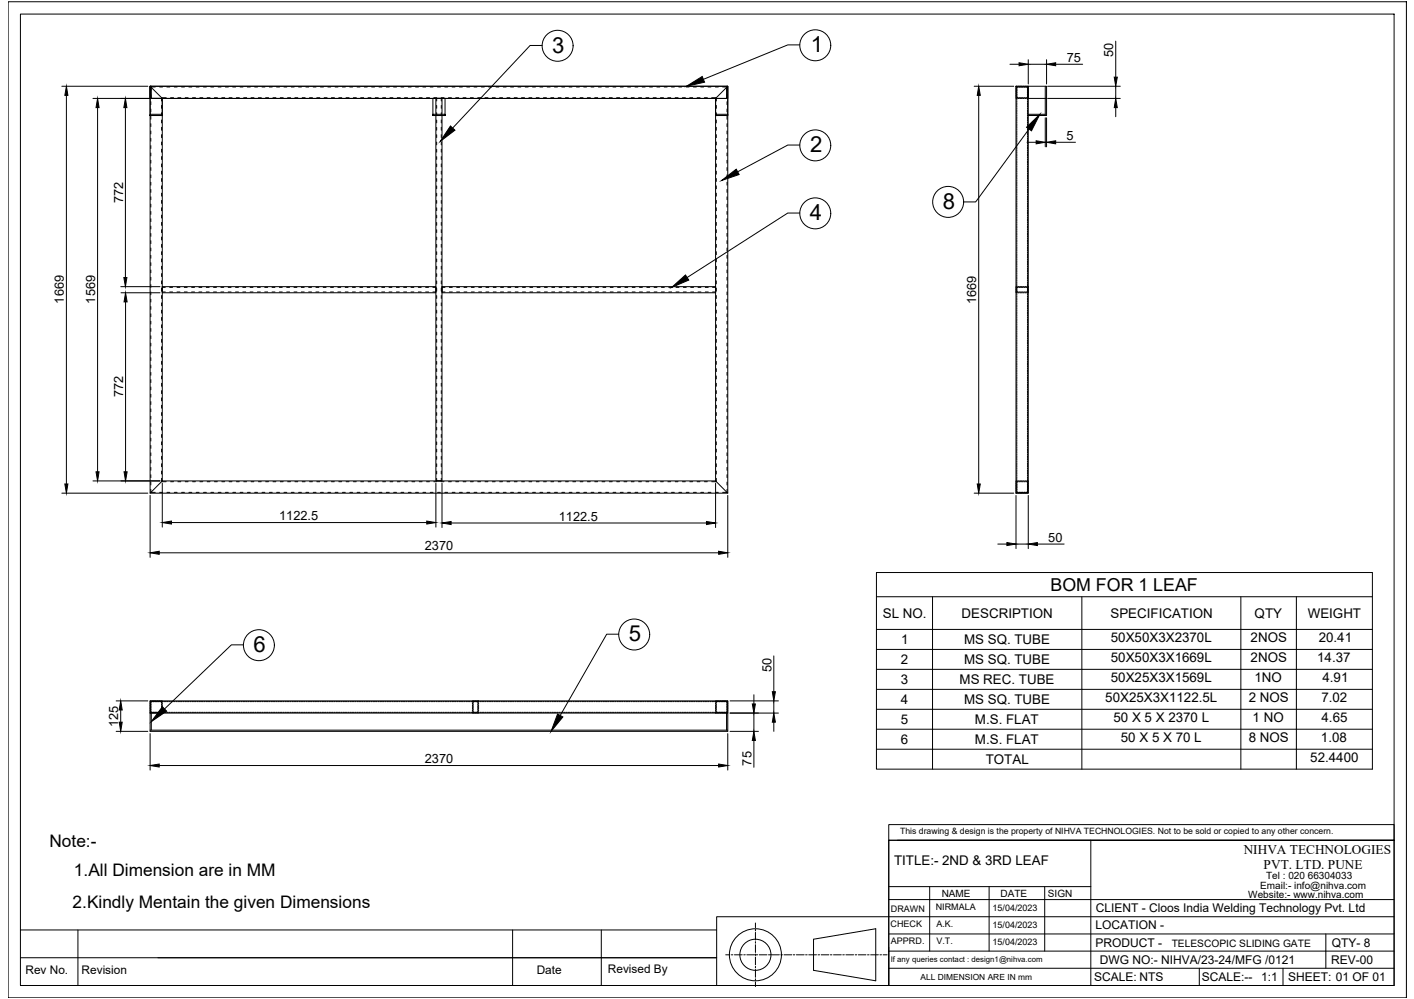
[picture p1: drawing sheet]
<svg xmlns="http://www.w3.org/2000/svg" width="841mm" height="594mm" viewBox="0 0 841 594" stroke-linecap="round" stroke-linejoin="round" font-family="sans-serif">
<!-- layer: 0 -->
<g fill="none" stroke="#000" stroke-width=".59">
<path d="M5 1h832v592h-832zM12 8h817v578h-817zM322 27h-7l-46 49M476 27h-7l-51 20M601 38h5M612 36v14M612 38h10M622 36v14M628 38h16M664 24v22M37 51h51M39 57v231"/>
<path d="M55 59h40M89 51h344v242h-344zM89 51h344v8h-344h1v-8h-1v8zM89 51l8 8M90 56v2M92 52h-2v2M95 52h2M97 59h329v227h-329zM99 58h-3v2M99 52h2M101 58h2M104 52h1"/>
<path d="M106 58h2M108 52h2M110 58h2M112 52h2M115 58h1M117 52h1M119 58h2M121 52h2M123 58h2M125 52h2M128 58h1M130 52h1"/>
<path d="M132 58h2M134 52h2M136 58h2M138 52h2M141 58h1M143 52h2M145 58h2M147 52h2M149 58h2M151 52h2M154 58h1M156 52h2"/>
<path d="M158 58h2M160 52h2M162 58h2M165 52h1M167 58h1M169 52h2M171 58h2M173 52h2M175 58h2M178 52h1M180 58h1M182 52h2"/>
<path d="M184 58h2M186 52h2M188 58h2M191 52h1M193 58h2M195 52h2M197 58h2M199 52h2M202 58h1M204 52h1M206 58h2M208 52h2"/>
<path d="M210 58h2M212 52h2M215 58h1M217 52h1M219 58h2M221 52h2M223 58h2M225 52h2M228 58h1M230 52h2M232 58h2M234 52h2"/>
<path d="M236 58h2M238 52h2M241 58h1M243 52h2M245 58h2M247 52h2M249 58h2M252 52h1M254 58h1M256 52h2M258 58h2M259 59h4v227h-4z"/>
<path d="M260 52h2M262 58h2M265 52h1M267 58h1M269 52h2M271 58h2M273 52h2M275 58h2M278 52h1M280 58h2M282 52h2M284 58h2"/>
<path d="M286 52h2M288 58h2M291 52h1M293 58h2M295 52h2M297 58h2M299 52h2M302 58h1M304 52h1M306 58h2M308 52h2M310 58h2"/>
<path d="M312 52h2M315 58h1M317 52h1M319 58h2M321 52h2M323 58h2M325 52h2M328 58h1M330 52h2M332 58h2M334 52h2M336 58h2"/>
<path d="M338 52h2M341 58h1M343 52h2M345 58h2M347 52h2M349 58h2M352 52h1M354 58h1M356 52h2M358 58h2M360 52h2M362 58h2"/>
<path d="M365 52h1M367 58h2M369 52h2M371 58h2M373 52h2M375 58h2M378 52h1M380 58h2M382 52h2M384 58h2M386 52h2M388 58h2"/>
<path d="M391 52h1M393 58h2M395 52h2M397 58h2M399 52h2M402 58h1M404 52h1M406 58h2M408 52h2M410 58h2M412 52h2M415 58h1"/>
<path d="M417 52h2M419 58h2M421 52h2M423 58h3v2M425 52h2M426 59h7v10h-7h7v-1h-7v1zM430 52h2v2M432 51h1v8h-1zM432 56v2M433 51l-7 8M579 51h24M582 57v231"/>
<path d="M604 51h8v242h-8zM604 58v1h1M604 51v1M604 52v1M604 54v1M604 55v1M604 57h.1M604 51h1M605 52h1h-1v1zM605 58v-1v1h1M605 53v1M605 54v1"/>
<path d="M605 56v1M605 59v1M605 60v1M605 59h1M605 51h1M606 52h1M606 58h1M607 59h1M607 51h1M607 52h1M607 58h1M608 59h1"/>
<path d="M608 51h1M609 52h1M609 58h1M610 59h.1M610 51h.1M610 58h1v-1v1M610 52h1v1v-1zM611 51h1v1M611 53v1M611 54v1M611 56v1M611 59v1"/>
<path d="M611 60v1M612 58v1h-1M612 51h10v8h-10zM622 51v18M622 59v10h-10v-1h10M623 59h43M623 51h43M664 51v8M58 64v217M75 64v101M89 69v-10h8v10h-8v-1h8v1h-8h8M90 60v2"/>
<path d="M90 65v2M90 69v2M90 74v1M90 78v2M96 63v1M96 67v2M96 71v2M96 76v1M257 69v-10h8v10h-8v-1h8v1h-8h8M260 60v-1h2v1M260 63v1M260 67v2"/>
<path d="M260 71v2M260 76v1M262 63v1M262 67v2M262 71v2M262 76v1M426 69h7M426 63v1M426 67v2M426 71v2M426 76v1M432 60v2"/>
<path d="M432 65v2M432 69v2M432 74v1M432 78v2M605 61v1M605 63v1M605 64v1M605 65v1M605 67v1M605 68v1M605 70v1M605 71v1"/>
<path d="M605 72v1M605 74v1M605 75v1M605 77h.1M605 78v1M605 79v1M611 61v1M611 63v1M611 64v1M611 65v1M611 67v1M611 68v1"/>
<path d="M611 70v1M611 71v1M611 72v1M611 74v1M611 75v1M611 77h.1M611 78v1M611 79v1M612 77l-32 43h-7M622 70v17M664 64v5M90 82v2"/>
<path d="M90 87v1M90 91v2M90 95v2M90 100v1M96 80v2M96 84v2M96 89v1M96 93v2M96 97v2M260 80v2M260 84v2M260 89v1"/>
<path d="M260 93v2M260 97v2M262 80v2M262 84v2M262 89v1M262 93v2M262 97v2M426 80v2M426 84v2M426 89v1M426 93v2M426 97v2"/>
<path d="M432 82v2M432 87v1M432 91v2M432 95v2M432 100v1M476 86h-7l-30 16M605 81v1M605 82v1M605 83v1M605 85v1M605 86v1M605 88v1"/>
<path d="M605 89v1M605 90v1M605 92v1M605 93v1M605 94v1M605 96v1M605 97v1M605 99v1M611 85h5M611 81v1M611 82v1M611 83v1"/>
<path d="M611 85v1M611 86v1M611 88v1M611 89v1M611 90v1M611 92v1M611 93v1M611 94v1M611 96v1M611 97v1M611 99v1M622 85h.1"/>
<path d="M628 85h12M90 104v2M90 108v2M90 113v1M90 117v2M96 102v2M96 106v2M96 111v1M96 115v2M96 119v2M260 102v2M260 106v2"/>
<path d="M260 111v1M260 115v2M260 119v2M262 102v2M262 106v2M262 111v1M262 115v2M262 119v2M426 102v2M426 106v2M426 111v1M426 115v2"/>
<path d="M426 119v2M432 104v2M432 108v2M432 113v1M432 117v2M605 100v1M605 101v1M605 103v1M605 104v1M605 106h.1M605 107v1M605 108v1"/>
<path d="M605 110v1M605 111v1M605 112v1M605 114v1M605 115v1M605 117v1M605 118v1M605 119v1M611 100v1M611 101v1M611 103v1M611 104v1"/>
<path d="M611 106h.1M611 107v1M611 108v1M611 110v1M611 111v1M611 112v1M611 114v1M611 115v1M611 117v1M611 118v1M611 119v1M90 121v2"/>
<path d="M90 126v1M90 130v2M90 134v2M90 139v2M96 124v1M96 128v2M96 132v2M96 137v1M260 124v1M260 128v2M260 132v2M260 137v1"/>
<path d="M262 124v1M262 128v2M262 132v2M262 137v1M426 124v1M426 128v2M426 132v2M426 137v1M432 121v2M432 126v1M432 130v2M432 134v2"/>
<path d="M432 139v2M476 127h-7l-60 38M605 121v1M605 122v1M605 123v1M605 125v1M605 126v1M605 128v1M605 129v1M605 130v1M605 132v1M605 133v1"/>
<path d="M605 135h.1M605 136v1M605 137v1M605 139v1M611 121v1M611 122v1M611 123v1M611 125v1M611 126v1M611 128v1M611 129v1M611 130v1"/>
<path d="M611 132v1M611 133v1M611 135h.1M611 136v1M611 137v1M611 139v1M90 143v2M90 147v2M90 152v2M90 156v2M96 141v2M96 145v2"/>
<path d="M96 150v1M96 154v2M96 158v2M260 141v2M260 145v2M260 150v1M260 154v2M260 158v2M262 141v2M262 145v2M262 150v1M262 154v2"/>
<path d="M262 158v2M426 141v2M426 145v2M426 150v1M426 154v2M426 158v2M432 143v2M432 147v2M432 152v2M432 156v2M605 140v1M605 141v1"/>
<path d="M605 143v1M605 144v1M605 146v1M605 147v1M605 148v1M605 150v1M605 151v1M605 152v1M605 154v1M605 155v1M605 157v1M605 158v1"/>
<path d="M605 159v1M611 140v1M611 141v1M611 143v1M611 144v1M611 146v1M611 147v1M611 148v1M611 150v1M611 151v1M611 152v1M611 154v1"/>
<path d="M611 155v1M611 157v1M611 158v1M611 159v1M72 170h23M72 174h23M75 180v101M90 161v1M90 165v2M90 169v2M90 174v1M90 178v2"/>
<path d="M96 163v1M96 167v2M96 171v2M96 176v1M97 170h162v4h-162zM98 171h-1v3h1M101 174h2M101 171h2M105 174h2M105 171h2M110 174h1M110 171h1"/>
<path d="M114 174h2M114 171h2M118 174h2M118 171h2M123 174h1M123 171h1M127 174h2M127 171h2M131 174h2M131 171h2M136 174h1M136 171h1"/>
<path d="M140 174h2M140 171h2M144 174h2M144 171h2M149 174h1M149 171h1M153 174h2M153 171h2M157 174h2M157 171h2M162 174h2M162 171h2"/>
<path d="M166 174h2M166 171h2M171 174h1M171 171h1M175 174h2M175 171h2M179 174h2M179 171h2M184 174h1M184 171h1M188 174h2M188 171h2"/>
<path d="M192 174h2M192 171h2M197 174h1M197 171h1M201 174h2M201 171h2M205 174h2M205 171h2M210 174h1M210 171h1M214 174h2M214 171h2"/>
<path d="M218 174h2M218 171h2M223 174h1M223 171h1M227 174h2M227 171h2M231 174h2M231 171h2M236 174h1M236 171h1M240 174h2M240 171h2"/>
<path d="M244 174h2M244 171h2M249 174h2M249 171h2M253 174h2M253 171h2M257 171h2v3h-2M260 163v1M260 167v2M260 171v2M260 176v1M262 163v1"/>
<path d="M262 167v2M262 171v2M262 176v1M263 170h163v4h-163zM265 171h-2v3h2M267 174h2M267 171h2M272 174h1M272 171h1M276 174h2M276 171h2M280 174h2"/>
<path d="M280 171h2M285 174h1M285 171h1M289 174h2M289 171h2M293 174h2M293 171h2M298 174h1M298 171h1M302 174h2M302 171h2M306 174h2"/>
<path d="M306 171h2M311 174h2M311 171h2M315 174h2M315 171h2M319 174h2M319 171h2M324 174h2M324 171h2M328 174h2M328 171h2M333 174h1"/>
<path d="M333 171h1M337 174h2M337 171h2M341 174h2M341 171h2M346 174h1M346 171h1M350 174h2M350 171h2M354 174h2M354 171h2M359 174h1"/>
<path d="M359 171h1M363 174h2M363 171h2M367 174h2M367 171h2M372 174h1M372 171h1M376 174h2M376 171h2M380 174h2M380 171h2M385 174h1"/>
<path d="M385 171h1M389 174h2M389 171h2M393 174h2M393 171h2M398 174h1M398 171h1M402 174h2M402 171h2M406 174h2M406 171h2M411 174h2"/>
<path d="M411 171h2M415 174h2M415 171h2M419 174h2M419 171h2M424 171h2v3h-2M426 163v1M426 167v2M426 171v2M426 176v1M432 161v1M432 165v2"/>
<path d="M432 169v2M432 174v1M432 178v2M604 173v1h1M604 172v1M605 172v2h1M605 161v1M605 162v1M605 164h.1M605 165v1M605 166v1M605 168v1"/>
<path d="M605 169v1M605 170v1M605 172v1M605 173v1M605 175h.1M605 176v1M605 177v1M605 179v1M605 170h-1v1M605 174h1M605 170h1M606 171h-1v1"/>
<path d="M606 174h1M606 171h1M607 174h1M607 170h1M607 171h1M608 174h1M608 170h1M609 174h1M609 171h1M610 174h.1M610 170h.1M610 171h1"/>
<path d="M611 170h1v1M611 172v2h-1M611 161v1M611 162v1M611 164h.1M611 165v1M611 166v1M611 168v1M611 169v1M611 170v3M611 173v1M611 175h.1"/>
<path d="M611 176v1M611 177v1M611 179v1M612 173v1h-1M612 172v1M90 182v2M90 187v1M90 191v2M90 195v2M90 200v1M96 180v2M96 184v2"/>
<path d="M96 189v2M96 193v2M96 198v1M260 180v2M260 184v2M260 189v2M260 193v2M260 198v1M262 180v2M262 184v2M262 189v2M262 193v2"/>
<path d="M262 198v1M426 180v2M426 184v2M426 189v2M426 193v2M426 198v1M432 182v2M432 187v1M432 191v2M432 195v2M432 200v1M605 180v1"/>
<path d="M605 181v1M605 183v1M605 184v1M605 186v1M605 187v1M605 188v1M605 190v1M605 191v1M605 193h.1M605 194v1M605 195v1M605 197v1"/>
<path d="M605 198v1M605 199v1M611 180v1M611 181v1M611 183v1M611 184v1M611 186v1M611 187v1M611 188v1M611 190v1M611 191v1M611 193h.1"/>
<path d="M611 194v1M611 195v1M611 197v1M611 198v1M611 199v1M90 204v2M90 208v2M90 213v1M90 217v2M96 202v2M96 206v2M96 211v1"/>
<path d="M96 215v2M96 219v2M260 202v2M260 206v2M260 211v1M260 215v2M260 219v2M262 202v2M262 206v2M262 211v1M262 215v2M262 219v2"/>
<path d="M426 202v2M426 206v2M426 211v1M426 215v2M426 219v2M432 204v2M432 208v2M432 213v1M432 217v2M605 201v1M605 202v1M605 204h.1"/>
<path d="M605 205v1M605 206v1M605 208v1M605 209v1M605 210v1M605 212v1M605 213v1M605 215v1M605 216v1M605 217v1M605 219v1M611 201v1"/>
<path d="M611 202v1M611 204h.1M611 205v1M611 206v1M611 208v1M611 209v1M611 210v1M611 212v1M611 213v1M611 215v1M611 216v1M611 217v1"/>
<path d="M611 219v1M90 221v2M90 226v2M90 230v2M90 234v2M90 239v2M96 224v1M96 228v2M96 232v2M96 237v1M260 224v1M260 228v2"/>
<path d="M260 232v2M260 237v1M262 224v1M262 228v2M262 232v2M262 237v1M426 224v1M426 228v2M426 232v2M426 237v1M432 221v2M432 226v2"/>
<path d="M432 230v2M432 234v2M432 239v2M605 220v1M605 222h.1M605 223v1M605 224v1M605 226v1M605 227v1M605 228v1M605 230v1M605 231v1"/>
<path d="M605 233h.1M605 234v1M605 235v1M605 237v1M605 238v1M605 239v1M611 220v1M611 222h.1M611 223v1M611 224v1M611 226v1M611 227v1"/>
<path d="M611 228v1M611 230v1M611 231v1M611 233h.1M611 234v1M611 235v1M611 237v1M611 238v1M611 239v1M90 243v2M90 248v1M90 252v2"/>
<path d="M90 256v2M96 241v2M96 245v2M96 250v1M96 254v2M96 258v2M260 241v2M260 245v2M260 250v1M260 254v2M260 258v2M262 241v2"/>
<path d="M262 245v2M262 250v1M262 254v2M262 258v2M426 241v2M426 245v2M426 250v1M426 254v2M426 258v2M432 243v2M432 248v1M432 252v2"/>
<path d="M432 256v2M605 241v1M605 242v1M605 244v1M605 245v1M605 246v1M605 248v1M605 249v1M605 251h.1M605 252v1M605 253v1M605 255v1"/>
<path d="M605 256v1M605 257v1M605 259v1M611 241v1M611 242v1M611 244v1M611 245v1M611 246v1M611 248v1M611 249v1M611 251h.1M611 252v1"/>
<path d="M611 253v1M611 255v1M611 256v1M611 257v1M611 259v1M90 261v1M90 265v2M90 269v2M90 274v1M90 278v2M96 263v1M96 267v2"/>
<path d="M96 271v2M96 276v2M260 263v1M260 267v2M260 271v2M260 276v2M262 263v1M262 267v2M262 271v2M262 276v2M426 263v1M426 267v2"/>
<path d="M426 271v2M426 276v2M432 261v1M432 265v2M432 269v2M432 274v1M432 278v2M605 260v1M605 262h.1M605 263v1M605 264v1M605 266v1"/>
<path d="M605 267v1M605 268v1M605 270v1M605 271v1M605 273v1M605 274v1M605 275v1M605 277v1M605 278v1M605 280h.1M611 260v1M611 262h.1"/>
<path d="M611 263v1M611 264v1M611 266v1M611 267v1M611 268v1M611 270v1M611 271v1M611 273v1M611 274v1M611 275v1M611 277v1M611 278v1"/>
<path d="M611 280h.1M37 293h51M55 286h40M89 295v36M90 291v2h2M90 282v2M90 287v1M95 293h2M96 284v2h3M96 280v2M97 287v26M97 286l-8 7"/>
<path d="M99 293h2M101 286h2M104 293h1M106 286h2M108 293h2M110 286h2M112 293h2M115 286h1M117 293h1M119 286h2M121 293h2M123 286h2"/>
<path d="M125 293h2M128 286h1M130 293h1M132 286h2M134 293h2M136 286h2M138 293h2M141 286h1M143 293h2M145 286h2M147 293h2M149 286h2"/>
<path d="M151 293h2M154 286h1M156 293h2M158 286h2M160 293h2M162 286h2M165 293h1M167 286h1M169 293h2M171 286h2M173 293h2M175 286h2"/>
<path d="M178 293h1M180 286h1M182 293h2M184 286h2M186 293h2M188 286h2M191 293h1M193 286h2M195 293h2M197 286h2M199 293h2M202 286h1"/>
<path d="M204 293h1M206 286h2M208 293h2M210 286h2M212 293h2M215 286h1M217 293h1M219 286h2M221 293h2M223 286h2M225 293h2M228 286h1"/>
<path d="M230 293h2M232 286h2M234 293h2M236 286h2M238 293h2M241 286h1M243 293h2M245 286h2M247 293h2M249 286h2M252 293h1M254 286h1"/>
<path d="M256 293h2M258 286h2M259 287v26M260 284v2h2v-2M260 280v2M260 293h2M262 286h2M262 280v2M263 287v27M265 293h1M267 286h1M269 293h2"/>
<path d="M271 286h2M273 293h2M275 286h2M278 293h1M280 286h2M282 293h2M284 286h2M286 293h2M288 286h2M291 293h1M293 286h2M295 293h2"/>
<path d="M297 286h2M299 293h2M302 286h1M304 293h1M306 286h2M308 293h2M310 286h2M312 293h2M315 286h1M317 293h1M319 286h2M321 293h2"/>
<path d="M323 286h2M325 293h2M328 286h1M330 293h2M332 286h2M334 293h2M336 286h2M338 293h2M341 286h1M343 293h2M345 286h2M347 293h2"/>
<path d="M349 286h2M352 293h1M354 286h1M356 293h2M358 286h2M360 293h2M362 286h2M365 293h1M367 286h2M369 293h2M371 286h2M373 293h2"/>
<path d="M375 286h2M378 293h1M380 286h2M382 293h2M384 286h2M386 293h2M388 286h2M391 293h1M393 286h2M395 293h2M397 286h2M399 293h2"/>
<path d="M402 286h1M404 293h1M406 286h2M408 293h2M410 286h2M412 293h2M415 286h1M417 293h2M419 286h2M421 293h2M425 293h2M426 287v27"/>
<path d="M426 286l7 7M426 284v2h-3M426 280v2M432 291v2h-2M432 282v2M432 287v1M433 295v36M579 293h24M604 287v1M604 288v1M604 290v1M604 291v1"/>
<path d="M604 293h1M604 295v31M605 292v1h1h-1zM605 286v1v-1h1M605 281v1M605 282v1M605 284v1M605 285v1M605 288v1M605 289v1M605 291h.1M605 286h-1v1"/>
<path d="M605 286h1M605 293h1M606 293h1M606 286h1M607 286h1M607 293h1M608 286h1M608 293h1M609 293h1M609 286h1M610 286h.1M610 293h.1"/>
<path d="M611 286h1v1M611 292v1h-1M611 286v1v-1h-1M611 281v1M611 282v1M611 284v1M611 285v1M611 288v1M611 289v1M611 291h.1M612 293h-1M612 287v1"/>
<path d="M612 288v1M612 290v1M612 291v1M612 295v31M102 311h152M268 311h152M95 329h332M593 324h6M604 324h8M617 324h16M521 340h295v117h-295zM521 355h295"/>
<path d="M555 355v102M643 355v102M738 355v102M771 355v102M368 377h-7l-28 48M521 374h295M145 383h-7l-40 39M460 390v21M521 386h295M521 398h295M69 417h19M89 417h344v7h-344z"/>
<path d="M89 418v1M89 419v1M90 419v1M90 420v1M90 417h-1M90 417v1v-1h1M90 417h1M91 417h5M92 417h1M93 417h1M95 417h.1M95 417h1v1"/>
<path d="M96 417h1M96 419v1M96 420v1M97 418v1M97 419v1M98 417h1M99 417h1M100 417h1M102 417h1M103 417h1M105 417h.1M106 417h1"/>
<path d="M107 417h1M109 417h1M110 417h1M111 417h1M113 417h1M114 417h1M116 417h1M117 417h1M118 417h1M120 417h1M121 417h1M123 417h.1"/>
<path d="M124 417h1M125 417h1M127 417h1M128 417h1M129 417h1M131 417h1M132 417h1M134 417h.1M135 417h1M136 417h1M138 417h1M139 417h1"/>
<path d="M140 417h1M142 417h1M143 417h1M145 417h1M146 417h1M147 417h1M149 417h1M150 417h1M152 417h.1M153 417h1M154 417h1M156 417h1"/>
<path d="M157 417h1M158 417h1M160 417h1M161 417h1M163 417h.1M164 417h1M165 417h1M167 417h1M168 417h1M169 417h1M171 417h1M172 417h1"/>
<path d="M174 417h1M175 417h1M176 417h1M178 417h1M179 417h1M181 417h.1M182 417h1M183 417h1M185 417h1M186 417h1M187 417h1M189 417h1"/>
<path d="M190 417h1M192 417h.1M193 417h1M194 417h1M196 417h1M197 417h1M198 417h1M200 417h1M201 417h1M203 417h1M204 417h1M205 417h1"/>
<path d="M207 417h1M208 417h1M210 417h.1M211 417h1M212 417h1M214 417h1M215 417h1M216 417h1M218 417h1M219 417h1M221 417h.1M222 417h1"/>
<path d="M223 417h1M225 417h1M226 417h1M227 417h1M229 417h1M230 417h1M232 417h1M233 417h1M234 417h1M236 417h1M237 417h1M239 417h.1"/>
<path d="M240 417h1M241 417h1M243 417h1M244 417h1M245 417h1M247 417h1M248 417h1M250 417h.1M251 417h1M252 417h1M254 417h1M255 417h1"/>
<path d="M256 417h1M258 417h1M259 417h1M261 417h1M262 417h1M263 417h1M265 417h1M266 417h1M268 417h.1M269 417h1M270 417h1M272 417h1"/>
<path d="M273 417h1M274 417h1M276 417h1M277 417h1M279 417h.1M280 417h1M281 418v1M281 419v1M281 417h1M281 420v1M282 417h-1M282 417h1"/>
<path d="M283 417h-2v1M283 417h2M284 417h1M284 417v1M284 419v1M284 420v1M285 418v1M285 419v1M285 417h1M287 417h1M288 417h1M290 417h1"/>
<path d="M291 417h1M292 417h1M294 417h1M295 417h1M297 417h.1M298 417h1M299 417h1M301 417h1M302 417h1M303 417h1M305 417h1M306 417h1"/>
<path d="M308 417h.1M309 417h1M310 417h1M312 417h1M313 417h1M314 417h1M316 417h1M317 417h1M319 417h1M320 417h1M321 417h1M323 417h1"/>
<path d="M324 417h1M326 417h.1M327 417h1M328 417h1M330 417h1M331 417h1M332 417h1M334 417h1M335 417h1M337 417h.1M338 417h1M339 417h1"/>
<path d="M341 417h1M342 417h1M343 417h1M345 417h1M346 417h1M348 417h1M349 417h1M350 417h1M352 417h1M353 417h1M354 417h1M356 417h1"/>
<path d="M357 417h1M359 417h1M360 417h1M361 417h1M363 417h1M364 417h1M366 417h.1M367 417h1M368 417h1M370 417h1M371 417h1M372 417h1"/>
<path d="M374 417h1M375 417h1M377 417h1M378 417h1M379 417h1M381 417h1M382 417h1M383 417h1M385 417h1M386 417h1M388 417h1M389 417h1"/>
<path d="M390 417h1M392 417h1M393 417h1M395 417h.1M396 417h1M397 417h1M399 417h1M400 417h1M401 417h1M403 417h1M404 417h1M406 417h1"/>
<path d="M407 417h1M408 417h1M410 417h1M411 417h1M412 417h1M414 417h1M415 417h1M417 417h1M418 417h1M419 417h1M421 417h1M422 417h1"/>
<path d="M424 417h.1M425 417h1M426 418v1M426 419v1M426 420v1M426 417h.1M426 417h5M427 417h1M427 417h-1v1M428 417h1M429 417h1M431 417h1"/>
<path d="M432 417v1v-1M432 417h1M432 419v1M432 420v1M433 418v1M433 419v1M434 417h29M448 413v6M460 417v7M521 410h295M69 435h19M72 422v7"/>
<path d="M89 423v1h1v10M89 421v1M89 422v1M89 424v11h344v-11M89 436v22M89 434h344M90 421v1M90 424v-1v1h1M90 424h1M92 424h1M93 424h1M95 424h.1"/>
<path d="M96 423v1h-5M96 421v1M96 424h1M97 421v1M97 422v1M97 423v1h-1M98 424h1M99 424h1M100 424h1M102 424h1M103 424h1M105 424h.1"/>
<path d="M106 424h1M107 424h1M109 424h1M110 424h1M111 424h1M113 424h1M114 424h1M116 424h1M117 424h1M118 424h1M120 424h1M121 424h1"/>
<path d="M123 424h.1M124 424h1M125 424h1M127 424h1M128 424h1M129 424h1M131 424h1M132 424h1M134 424h.1M135 424h1M136 424h1M138 424h1"/>
<path d="M139 424h1M140 424h1M142 424h1M143 424h1M145 424h1M146 424h1M147 424h1M149 424h1M150 424h1M152 424h.1M153 424h1M154 424h1"/>
<path d="M156 424h1M157 424h1M158 424h1M160 424h1M161 424h1M163 424h.1M164 424h1M165 424h1M167 424h1M168 424h1M169 424h1M171 424h1"/>
<path d="M172 424h1M174 424h1M175 424h1M176 424h1M178 424h1M179 424h1M181 424h.1M182 424h1M183 424h1M185 424h1M186 424h1M187 424h1"/>
<path d="M189 424h1M190 424h1M192 424h.1M193 424h1M194 424h1M196 424h1M197 424h1M198 424h1M200 424h1M201 424h1M203 424h1M204 424h1"/>
<path d="M205 424h1M207 424h1M208 424h1M210 424h.1M211 424h1M212 424h1M214 424h1M215 424h1M216 424h1M218 424h1M219 424h1M221 424h.1"/>
<path d="M222 424h1M223 424h1M225 424h1M226 424h1M227 424h1M229 424h1M230 424h1M232 424h1M233 424h1M234 424h1M236 424h1M237 424h1"/>
<path d="M239 424h.1M240 424h1M241 424h1M243 424h1M244 424h1M245 424h1M247 424h1M248 424h1M250 424h.1M251 424h1M252 424h1M254 424h1"/>
<path d="M255 424h1M256 424h1M258 424h1M259 424h1M261 424h1M262 424h1M263 424h1M265 424h1M266 424h1M268 424h.1M269 424h1M270 424h1"/>
<path d="M272 424h1M273 424h1M274 424h1M276 424h1M277 424h1M279 424h.1M280 424h1M281 423v1h1M281 421v1M281 422v1M281 424h1M281 423v1h2"/>
<path d="M282 424h1M283 424h1M284 424h1M284 423v1h-1M284 421v1M285 423v1h-1M285 421v1M285 422v1M285 424h1M287 424h1M288 424h1M290 424h1"/>
<path d="M291 424h1M292 424h1M294 424h1M295 424h1M297 424h.1M298 424h1M299 424h1M301 424h1M302 424h1M303 424h1M305 424h1M306 424h1"/>
<path d="M308 424h.1M309 424h1M310 424h1M312 424h1M313 424h1M314 424h1M316 424h1M317 424h1M319 424h1M320 424h1M321 424h1M323 424h1"/>
<path d="M324 424h1M326 424h.1M327 424h1M328 424h1M330 424h1M331 424h1M332 424h1M334 424h1M335 424h1M337 424h.1M338 424h1M339 424h1"/>
<path d="M341 424h1M342 424h1M343 424h1M345 424h1M346 424h1M348 424h1M349 424h1M350 424h1M352 424h1M353 424h1M354 424h1M356 424h1"/>
<path d="M357 424h1M359 424h1M360 424h1M361 424h1M363 424h1M364 424h1M366 424h.1M367 424h1M368 424h1M370 424h1M371 424h1M372 424h1"/>
<path d="M374 424h1M375 424h1M377 424h1M378 424h1M379 424h1M381 424h1M382 424h1M383 424h1M385 424h1M386 424h1M388 424h1M389 424h1"/>
<path d="M390 424h1M392 424h1M393 424h1M395 424h.1M396 424h1M397 424h1M399 424h1M400 424h1M401 424h1M403 424h1M404 424h1M406 424h1"/>
<path d="M407 424h1M408 424h1M410 424h1M411 424h1M412 424h1M414 424h1M415 424h1M417 424h1M418 424h1M419 424h1M421 424h1M422 424h1"/>
<path d="M424 424h.1M425 424h6M426 423v1M426 421v1M426 422v1M427 424h1M428 424h1M429 424h1M431 424h1M432 424v-1v1M432 421v1M433 423v1h-1v10"/>
<path d="M433 421v1M433 422v1M433 436v22M434 424h29M434 435h17M448 424v11M460 429v6M521 422h295M521 434h295M95 455h332M448 440v16M521 446h295"/>
<path d="M529 490h300v10h-300zM529 500h300v86h-300zM529 500v86h-103M534 500h295M649 500v86M529 535h300M529 527h120M553 527v39M588 527v39M621 527v39M12 553h414M46 553v33"/>
<path d="M305 553v33M358 553v33M449 549v3M449 553v1M449 554v5M449 560v1M484 559l37-7v31l-37-6zM529 555h300M789 555v21M829 545h-403v41h-332M12 570h414M432 568h2"/>
<path d="M435 568h1M437 568h4M442 568h1M444 568h5M449 562v4M449 567v1M449 569v5M449 575v1M449 577v4M450 568h1M452 568h4M457 568h1"/>
<path d="M459 568h5M464 568h1M466 568h5M472 568h1M474 568h4M479 568h1M481 568h5M487 568h.1M488 568h5M494 568h1M496 568h4M501 568h1"/>
<path d="M503 568h5M509 568h1M510 568h5M516 568h1M518 568h4M523 568h1M525 568h3M529 566h300M529 576h300M713 576v10M763 576v10M449 582v1"/>
<path d="M449 584v3M551 586h278"/>
<circle cx="332" cy="27" r="9"/>
<circle cx="485" cy="27" r="9"/>
<circle cx="485" cy="86" r="9"/>
<circle cx="485" cy="127" r="9"/>
<circle cx="564" cy="120" r="9"/>
<circle cx="377" cy="377" r="9"/>
<circle cx="154" cy="384" r="9"/>
<circle cx="449" cy="568" r="15"/>
<circle cx="449" cy="568" r="9"/>
</g>
<g fill="#000" stroke="#000" stroke-width=".59">
<path d="M606 37l6 1-6 1zM622 38l6-1v2zM39 51l1 6h-1zM408 51l10-6 1 4zM582 51l1 6h-2zM663 46h2l-1 5zM58 59l1 5h-2zM75 59v5h-1zM268 75l3 2-9 7zM611 76l7-8-5 10zM664 59l1 5h-2zM616 84l6 1-6 1z"/>
<path d="M622 85l6-1v2zM429 107l9-6 2 3zM74 165h1v5zM75 174l1 6h-2zM400 171l8-7 2 3zM39 288h1l-1 5zM57 281h2l-1 5zM74 281h2l-1 5zM581 288h2l-1 5zM97 311l5-1v2zM254 310l5 1-5 1zM263 311l5-1v2z"/>
<path d="M420 310l6 1-6 1zM89 329l6-1v2zM427 328l6 1-6 1zM599 323l5 1h-5zM612 324l5-1v1zM447 419h2l-1 5zM459 411h2l-1 6zM72 417l1 5h-2zM71 429h2l-1 6zM97 420l2 3-9 6zM332 425l3 1-7 9zM460 424l1 5h-2z"/>
<path d="M89 455l6-1v2zM427 454l6 1-6 1zM448 435l1 5h-2z"/>
</g>
<g font-size="13.2">
<text x="328" y="31">3</text>
<text x="482" y="31">1</text>
<text x="482" y="91">2</text>
<text x="561" y="124">8</text>
<text x="482" y="131">4</text>
<text x="374" y="381">5</text>
<text x="151" y="388">6</text>
</g>
<text font-size="10.6" x="625" y="351">BOM FOR 1 LEAF</text>
<g font-size="10.3">
<text x="29" y="504">Note:-</text>
<text x="44" y="521">1.All Dimension are in MM</text>
<text x="43" y="540">2.Kindly Mentain the given Dimensions</text>
</g>
<g font-size="7.9">
<text x="525" y="367">SL NO.</text>
<text x="572" y="367">DESCRIPTION</text>
<text x="660" y="367">SPECIFICATION</text>
<text x="746" y="367">QTY</text>
<text x="778" y="367">WEIGHT</text>
<text x="536" y="383">1</text>
<text x="573" y="383">MS SQ. TUBE</text>
<text x="661" y="382">50X50X3X2370L</text>
<text x="744" y="382">2NOS</text>
<text x="784" y="382">20.41</text>
<text x="536" y="395">2</text>
<text x="573" y="395">MS SQ. TUBE</text>
<text x="661" y="394">50X50X3X1669L</text>
<text x="744" y="394">2NOS</text>
<text x="783" y="394">14.37</text>
<text x="536" y="407">3</text>
<text x="571" y="407">MS REC. TUBE</text>
<text x="661" y="406">50X25X3X1569L</text>
<text x="746" y="406">1NO</text>
<text x="787" y="406">4.91</text>
<text x="536" y="419">4</text>
<text x="573" y="419">MS SQ. TUBE</text>
<text x="657" y="418">50X25X3X1122.5L</text>
<text x="743" y="418">2 NOS</text>
<text x="786" y="418">7.02</text>
<text x="536" y="431">5</text>
<text x="580" y="431">M.S. FLAT</text>
<text x="662" y="429">50 X 5 X 2370 L</text>
<text x="745" y="429">1 NO</text>
<text x="786" y="429">4.65</text>
<text x="536" y="442">6</text>
<text x="580" y="442">M.S. FLAT</text>
<text x="667" y="441">50 X 5 X 70 L</text>
<text x="743" y="441">8 NOS</text>
<text x="786" y="441">1.08</text>
<text x="586" y="454">TOTAL</text>
<text x="779" y="453">52.4400</text>
<text x="740" y="508">NIHVA TECHNOLOGIES</text>
<text x="532" y="514">TITLE:- 2ND &amp; 3RD LEAF</text>
<text x="752" y="517">PVT. LTD. PUNE</text>
</g>
<g font-size="7.6">
<text x="662" y="34" transform="rotate(-90 662 34)">50</text>
<text x="634" y="37">75</text>
<text x="634" y="83">5</text>
<text x="73" y="121" transform="rotate(-90 73 121)">772</text>
<text x="38" y="181" transform="rotate(-90 38 181)">1669</text>
<text x="57" y="181" transform="rotate(-90 57 181)">1569</text>
<text x="581" y="181" transform="rotate(-90 581 181)">1669</text>
<text x="73" y="236" transform="rotate(-90 73 236)">772</text>
<text x="166" y="309">1122.5</text>
<text x="332" y="310">1122.5</text>
<text x="623" y="322">50</text>
<text x="253" y="327">2370</text>
<text x="459" y="399" transform="rotate(-90 459 399)">50</text>
<text x="70" y="432" transform="rotate(-90 70 432)">125</text>
<text x="253" y="454">2370</text>
<text x="447" y="455" transform="rotate(-90 447 455)">75</text>
</g>
<g font-size="7.1">
<text x="652" y="543">CLIENT - Cloos India Welding Technology Pvt. Ltd</text>
<text x="652" y="553">LOCATION -</text>
<text x="652" y="563">PRODUCT -</text>
<text x="792" y="563">QTY- 8</text>
<text x="654" y="573">DWG NO:- NIHVA/23-24/MFG /0121</text>
<text x="792" y="573">REV-00</text>
<text x="651" y="583">SCALE: NTS</text>
<text x="715" y="583">SCALE:--</text>
<text x="750" y="583">1:1</text>
<text x="766" y="583">SHEET: 01 OF 01</text>
</g>
<g font-size="7">
<text x="15" y="579">Rev No.</text>
<text x="49" y="579">Revision</text>
<text x="319" y="579">Date</text>
<text x="362" y="579">Revised By</text>
</g>
<text font-size="6.1" x="697" y="563">TELESCOPIC SLIDING GATE</text>
<g font-size="5.9">
<text x="753" y="523">Tel : 020 66304033</text>
<text x="560" y="533">NAME</text>
<text x="595" y="533">DATE</text>
<text x="623" y="533">SIGN</text>
<text x="750" y="529">Email:- info@nihva.com</text>
<text x="742" y="534">Website:- www.nihva.com</text>
</g>
<g font-size="5.4">
<text x="530" y="542">DRAWN</text>
<text x="557" y="541">NIRMALA</text>
<text x="590" y="542">15/04/2023</text>
<text x="530" y="551">CHECK</text>
<text x="557" y="551">A.K.</text>
<text x="590" y="552">15/04/2023</text>
<text x="530" y="561">APPRD.</text>
<text x="557" y="562">V.T.</text>
<text x="590" y="562">15/04/2023</text>
</g>
<text font-size="5.2" x="535" y="496">This drawing &amp; design is the property of NIHVA TECHNOLOGIES. Not to be sold or copied to any other concern.</text>
<text font-size="5" x="547" y="583">ALL DIMENSION ARE IN mm</text>
<text font-size="4.7" x="530" y="572">If any queries contact : design1@nihva.com</text>
</svg>
